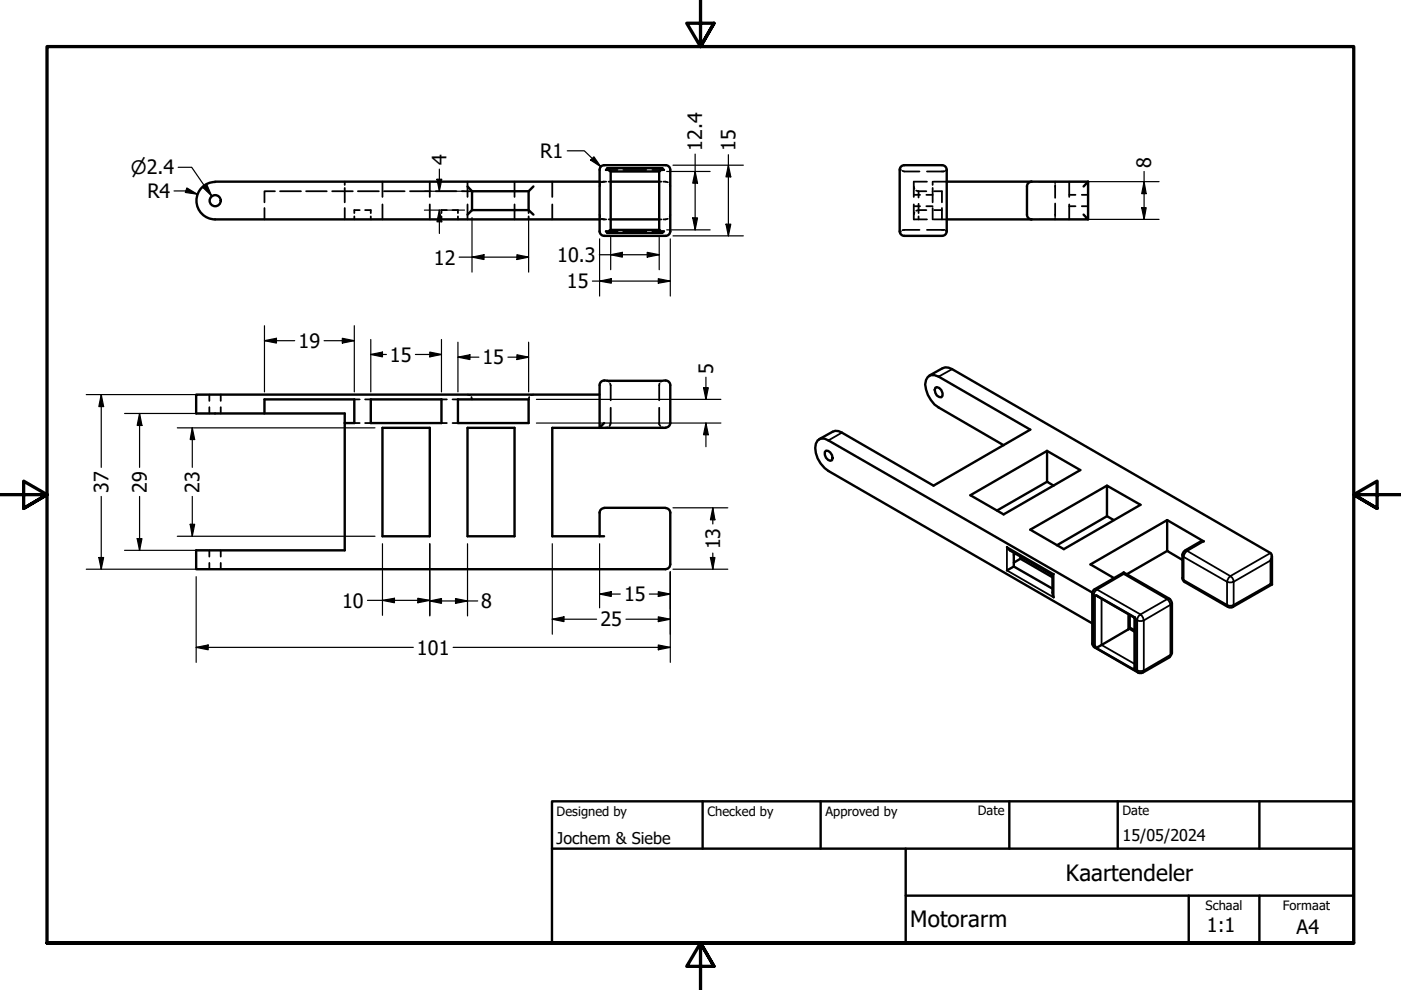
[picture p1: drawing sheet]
<svg xmlns="http://www.w3.org/2000/svg" width="297mm" height="210mm" viewBox="0 0 297 210" stroke-linecap="round" stroke-linejoin="round" font-family="sans-serif">
<!-- layer: Hidden (ANSI) -->
<g fill="none" stroke="#000" stroke-width=".38">
<path d="M73.1 38.5v.7M73.1 39.8v3.1M81.1 38.5v3.3M91.1 38.5v3.3M99.1 38.5v3.3M109.1 38.5v3.3M117.1 38.5v3.3M127.1 38.5h.3M127.3 39l-.2 .5M127.8 38.5h.7M128.1 38.5l-.5 .1M129 38.5h.5"/>
<path d="M129.1 36.2l.4 .2M130.9 36h-2.4l.3 .1M132.1 36h4.9M138.3 36h2.5l-.4 .1M139.8 38.5h.4M140.1 36.2l-.3 .2M140.7 38.5l.9 .1M142 39l.1 .5M190.8 35.7l.2 .3M191.3 36.2l.4 .2h3.2M193.7 39.5l.2 .5M196.5 38.5h-2.8v3.3"/>
<path d="M196.5 36.4h3.3M197.7 38.5v.7M197.7 39.8v3.1M197.9 38.5h2.8M200.3 36.3l-.4 .1M200.7 36l-.2 .2M223.7 38.5v.3M223.7 39.2v2.7M226.7 38.5v3.3M56.1 44.1v2.4M58.3 40.5h-2.2v2.4M59.4 40.5h4.4"/>
<path d="M64.9 40.5h4.4M70.4 40.5h4.4M73.1 44.1v2.4M75.1 45.9v.6M75.9 40.5h4.4M76.3 44.5h-1.2v.7M77.4 44.5h1.2v.7M78.6 45.9v.6M81.1 43.3v3.2M81.4 40.5h4.4M86.9 40.5h4.4M91.1 43.3v3.2"/>
<path d="M92.4 40.5h4.4M93.6 45.9v.6M94.7 44.5h-1.1v.7M95.9 44.5h1.2v.7M97.1 45.9v.6M97.9 40.5h2.2M99.1 43.3v3.2M109.1 43.3v3.2M112.1 44.5v.7M112.1 45.9v.6M117.1 43.3v3.2M127.1 46.5h.3"/>
<path d="M127.1 45.5l.2 .5M127.6 46.4l.5 .1M127.8 46.5h.7M128.8 49l-.3 .1h2.4M129 46.5h.5M129.5 48.7l-.4 .2M132.1 49.1h4.9M139.8 48.7l.3 .2M139.8 46.5h.4M140.4 49l.4 .1h-2.5M141.6 46.4l-.9 .1M142.1 45.5l-.1 .5"/>
<path d="M191 49.1l-.2 .3M193.7 43.3v3.2h2.8M193.7 41.3h1.4M193.7 43.7h1.4M193.9 45.1l-.2 .4M194.2 40.4l.6 .1M194.8 40.5h1.6M194.8 40.5v1.4M194.8 43.2v2M194.8 45.9v.6M194.9 48.7l-3.6 .1M196.4 44.5l-2.2 .2"/>
<path d="M196.4 41.3h1.3M196.4 43.7h1.3M196.5 48.7h3.3M197.7 44.1v2.4M197.9 46.5h2.8M198.1 44.5h1.6M198.1 40.5h1.6v2.4M199.7 44.1v2.4M199.9 48.7h.4M200.5 48.9l.2 .2M223.7 43.2v2.7M223.7 46.2v.3"/>
<path d="M226.7 43.3v3.2M226.7 41.3h1.3M226.7 43.7h1.3M229.4 41.3h1.3M229.4 43.7h1.3M44.4 83.7v1.3M44.4 86.3v1.4M46.8 83.7v1.3M46.8 86.3v1.4M75.1 89.7h1.2M75.1 84.7h1.2M77.4 89.7h1.2"/>
<path d="M77.4 84.7h1.2M93.6 89.7h1.1M93.6 84.7h1.1M95.9 89.7h1.2M95.9 84.7h1.2M99.1 83.7l.5 .1M99.9 84.2l.2 .5M112.2 84.2l-.1 .5M113.1 83.7l-.5 .1M128.8 80.7l.4 .2M128.8 90.6l-.3 .1M129.3 81.3l.2 .4v3.2"/>
<path d="M129.4 89.9l-.2 .4M129.5 86.5l-.1 3.3M139.8 89.9l.2 .4M139.8 86.5v3.3M139.8 81.3v3.6M140.3 90.6l.5 .1M140.4 80.7l-.3 .2M44.4 116.7v1.3M44.4 119.4v1.3M46.8 116.7v1.3M46.8 119.4v1.3"/>
</g>
<g fill="#000">
<circle cx="139.8" cy="36.4" r=".19"/>
<circle cx="139.8" cy="48.7" r=".19"/>
</g>
<!-- layer: Visible (ANSI) -->
<g fill="none" stroke="#000" stroke-width=".51">
<path d="M45.6 38.5h81.5M45.6 38.6a4 4 0 0 0-3.9 3.9 4 4 0 0 0 3.9 4M99.1 39.5l1 1M113.1 39.5l-1 1v4M127.1 36v13.1M128.1 35h13M128.1 35a.98 .98 0 0 0-1 1M128.8 35.7l.7 .7h10.3l.6-.7M129.5 38.5h10.3M129.5 36.4v12.3M139.8 36.4v12.3M140.4 35.7h-11.6l-.3 .3"/>
<path d="M140.4 35.7l.4 .3M141.1 35a.98 .98 0 0 1 1 1M142.1 36v13.1M190.8 36v13.1M190.8 36a.99 .99 0 0 1 .9-1h8a.98 .98 0 0 1 1 1M200.7 38.5h30M200.7 36v13.1M217.7 39.5v6M218.7 38.5a.98 .98 0 0 0-1 1M230.7 38.5l-1 1M230.7 38.5v8M45.6 46.5h81.5"/>
<path d="M100.1 44.5h12l1 1M100.1 44.5l-1 1M112.1 40.5h-12v4M127.1 49a.98 .98 0 0 0 1 1M128.1 50h13M128.5 49.1l.3 .3M129.5 48.7h10.3l.6 .7M129.5 46.5h10.3M129.5 48.7l-.7 .7M140.8 49.1l-.4 .3h-11.6M142.1 49a.98 .98 0 0 1-1 1M190.8 49a.99 .99 0 0 0 .9 1h8a.98 .98 0 0 0 1-1"/>
<path d="M217.7 45.5a.98 .98 0 0 0 1 1M229.7 45.5l1 1h-30M197 79.7l3.4-1.8h.7l.8 .4 67.5 39 .2 .3v.6l-.2 .6M56.1 87.7v-3h19v5h-2M78.6 84.7h15v5h-15zM81.1 90.7h10v23h-10zM97.1 84.7h15v5h-15zM99.1 90.7h10v23h-10zM127.1 83.7h-85.5v4h31.5v29h-31.5v4h99.5l.5-.1 .4-.4 .1-.5v-11M128.1 80.7h13M128.1 80.7a.98 .98 0 0 0-1 1v9l1-1M141.1 90.7h-24v23h11"/>
<path d="M141.1 80.7a.99 .99 0 0 1 1 1v8a.98 .98 0 0 1-1 .9M173.7 93.1l2.8-1.6 .6-.2 .7 .1 20.1 11.6 20.5-11.9-19.4-11.2a1.76 1.76 0 0 0-2-.2 1.76 1.76 0 0 0-.8 1.8 6.4 6.4 0 0 0 2.8 4.9l13.8 8M175.1 95.5a1.48 1.48 0 0 1 1.3 2.1 1.29 1.29 0 0 1-1.5-1.7zM198.3 82.2a1.29 1.29 0 0 1 1.5 1.7l-.2 .3a1.42 1.42 0 0 1-1.3-2zM222 95.6v6.5l1.4 .9M127.1 108.7v5M128.1 107.7h13M128.1 107.7a.98 .98 0 0 0-1 1M141.1 107.7a.98 .98 0 0 1 1 1M205.7 105l16.3-9.4 7 4.1-16.2 9.4zM213.5 116l.7 .7 8.9 5.2v3.7l.3 1.1M214.9 117.2v2.9"/>
<path d="M215.3 117.4l-.4 .2M216.3 118v.5l-1.4 .8M216.3 118.5l6.8 3.9M222 102.1l-10.6 6.1M234.7 103l-16.3 9.3 7.2 4.1 16.2-9.4-7.1-4v6.4l1.5 .9M234.7 109.4l-10.6 6.2M247.5 110.3l7.7 4.5-.5-.1-3.5 2M247.5 110.3v6.5l3.2 1.9M247.5 110.3l-16.3 9.4 5 2.9M247.5 116.8l-8.6 5M250.7 117.6v5l.3 .7 9.3 5.4M251.2 116.8l-.4 .4-.1 .5"/>
<path d="M269.7 117.9v6M214.9 120.1l-1.4 .8M214.9 120.1l8.2 4.7M223.4 121.7l-.3 .2M231.6 136.4l.1 .5 .4 .4M231.6 125.6l-56-32.2a1.68 1.68 0 0 0-1.9-.3 1.68 1.68 0 0 0-.9 1.9 6.1 6.1 0 0 0 2.8 4.9l56 32.3M231.6 125.8v10.6M232.1 124.9l-.4 .4-.1 .5M232.1 137.3l9.2 5.3 .5 .1 .5-.1M232.2 126.3l.2-.1 8.2 4.7M232.2 136.9l.2 .5M232.4 137.4l8.2 4.7 .3-.1"/>
<path d="M232.4 126.2l8.1 4.8 .1 11.1M238.3 121.4v.3M238.3 121.4l-6.2 3.5M238.3 121.4l9.7 5.6M239.5 130.4v2.7l-.1 .2-7 4.1M239.5 133.1l1 .5M240.6 130.9l.3 .5M240.6 130.9l-.1 .1M247.9 127l.4 .3 .1 .5M248 139.4l-5.7 3.2M248.4 138.4l-.1 .5-.4 .4M248.5 127.9v10.6"/>
<path d="M269.4 123.8l.3 .1M269.7 123.9l-8.3 4.8-.5 .1-.5-.1"/>
<circle cx="45.6" cy="42.5" r="1.17"/>
</g>
<!-- layer: Visible Narrow (ANSI) -->
<g fill="none" stroke="#000" stroke-width=".38">
<path d="M201.9 78.3l-2.9 1.6M178.5 91.7l-2.9 1.7M213.5 116l9.9 5.7v5l-9.9-5.8zM251 118.1l9.2 5.3v4.8l-9.2-5.2zM251.2 116.7l.5 .1-.4 .3-.3 1-.3-.5M255.2 114.8l-3.5 2 9.2 5.3 8.5-4.8M231.6 136.4l.5 .9M231.9 126.2l.3 .1v10.6l-.3-.1zM232.1 124.9l.5 .1-.4 .3-.3 .9-.3-.4M232.6 125l5.7-3.3 9.2 5.3-5.7 3.3zM233.6 127v9.8l6.9 4M239.2 130.2v3.2"/>
<path d="M239.4 133.3l1.1 .7M241.1 131.5l-.2-.1v10.6l.2 .1M241.1 131.5v10.6M241.4 130.6l.4-.3 .6 .7 .1 .5-.4 .2-1-.2zM242.5 131.5l5.7-3.3v10.6l-5.7 3.3zM248 127h-.5l.3 .4 .4 .8 .3-.3M248.5 138.5l-.5 .9M250.7 122.5l.5 .9M260.2 128.2l.1 .5M260.2 128.2l.4 .2 1-.2v.4l-.2 .1M260.5 122.5l.4-.4 .3 .4 .4 .9-.5 .1-.9-.1zM261.6 123.4l7.8-4.6v5l-7.8 4.4z"/>
<path d="M241.1 142.1l.2 .5M241.1 142.1l.5 .2 .9-.2-.2 .5"/>
</g>
<!-- layer: Border (ANSI) -->
<path d="M148.5 -.1v10l-2.9-5h5.8l-2.9 5 2.9-5M0 104.9h10l-5-2.9v5.8l5-2.9-5 2.9M297 104.9h-10l5-2.9v5.8l-5-2.9 5 2.9M10 199.9v-190h277v190h-277h277M151.4 204.9l-2.9-5 2.9 5h-5.8l2.9-5v10" fill="none" stroke="#000" stroke-width=".7"/>
<!-- layer: Title (ISO) -->
<path d="M117 169.9h170v30h-170zM117 179.9h170M149 169.9v10M174 169.9v10M192 179.9v20M214 169.9v10M237 169.9v10M267 169.9v10M192 189.9h95M252 189.9v10M267 189.9v10" fill="none" stroke="#000" stroke-width=".51"/>
<!-- layer: Dimension (ANSI) -->
<g fill="none" stroke="#000" stroke-width=".25">
<path d="M37.8 35.5h2.8l4.3 6.1M39.6 39.8l2.2 1.4-2.5-.4zM43.1 39.8l.8-.6 1 2.4zM92.6 38h1.1l-.5 2.5zM93.2 35.8v4.7M120.3 32h3.6l3.5 3.3M125.9 33.2l1.5 2.1-2.2-1.4zM141.4 36.4h9.2M142.7 35h14.9M147.4 36.4l.5 2.4h-1zM147.4 32.7v16M154.4 35l.5 2.5h-1z"/>
<path d="M154.4 32.8v17.2M220.3 38.5h25.4M242.6 38.5l.4 2.6h-.9zM242.6 36.4v10.1M36.9 40.5h3l-.4-.1 2.3 .8M90 44.5h8.5M90 40.5h8.5M93.2 44.5l.5 2.5h-1.1zM93.2 44.5v5M97.3 54.5h14.8M100.1 54.5l2.5-.5v1zM100.1 46.1v11.6"/>
<path d="M109.6 54l2.5 .5-2.5 .5zM112.1 46.1v11.6M125.6 59.6h16.5M127.1 54h12.7M127.1 59.6l2.5-.5v.9zM127.1 50.6v12.2M129.5 54l2.5-.5v1zM129.5 50.3v6.9M137.2 53.5l2.6 .5-2.6 .5zM139.6 59.1l2.5 .5-2.5 .4zM139.8 50.3v6.9M141.4 48.7h9.2"/>
<path d="M142.1 50.6v12.2M142.7 50h14.9M146.9 46.2h1l-.5 2.5zM153.9 47.5h1l-.5 2.5zM220.3 46.5h25.4M242.1 44h.9l-.4 2.5zM56.1 72.2l2.5-.5v1zM56.1 72.2h6.4M56.1 69.1v14M68.7 72.2h6.4M72.6 71.7l2.5 .5-2.5 .5zM75.1 69.1v14"/>
<path d="M78.6 75.2l2.5-.6v1.1zM78.6 75.2h3.3M78.6 72v11.1M88.1 75.2h5.5M91.1 74.6l2.5 .6-2.5 .5zM93.6 72v11.1M97.1 75.7l2.5-.5v1zM97.1 75.7h4.4M97.1 72.6v10.5M107.7 75.7h4.4M109.6 75.2l2.5 .5-2.5 .5zM112.1 72.6v10.5"/>
<path d="M149.7 80v4.7M18.3 83.7h25.7M21.5 83.7l.5 2.5h-1zM21.5 83.7v15.4M26.4 87.7h17.6M29.6 87.7l.5 2.5h-1zM29.6 87.7v11.4M37.6 90.7h41.9M40.8 90.7l.5 2.5h-1zM40.8 90.7v8.4M113.7 89.7h39.1M113.7 84.7h39.1"/>
<path d="M149.2 82.2h1l-.5 2.5zM149.7 89.7l.5 2.5h-1zM149.7 89.7v5M21 118.2h1l-.5 2.5zM21.5 105.3v15.4M26.4 116.7h17.6M29.1 114.2h1l-.5 2.5zM29.6 105.3v11.4M37.6 113.7h41.9M40.3 111.2h1l-.5 2.5zM40.8 105.3v8.4M81.1 115.3v15.2"/>
<path d="M91.1 115.3v15.3M99.1 115.3v15.3M117.1 115.3v19.2M127.1 115.3v13.6M142.7 107.7h11.6M150.6 118.2h1l-.5 2.5zM151.1 107.7l.5 2.5h-1zM151.1 107.7v3.4M151.1 117.3v3.4M18.3 120.7h25.7M41.6 137.3l2.5-.5v1zM41.6 137.3h46"/>
<path d="M41.6 122.3v18.1M77.9 127.3h13.2M81.1 127.3l2.5-.5v1zM88.6 126.8l2.5 .5-2.5 .5zM91.1 127.4l2.5-.5v1zM91.1 127.4h10.2M96.1 137.3h46M96.6 126.9l2.5 .5-2.5 .5zM117.1 131.3l2.5-.5v1zM117.1 131.3h9.4M127.1 126l2.5-.6v1.1zM127.1 126h4.4"/>
<path d="M132.7 131.3h9.4M137.7 126h4.4M139.6 136.8l2.5 .5-2.5 .5zM139.6 130.8l2.5 .5-2.5 .5zM139.6 125.4l2.5 .6-2.5 .5zM142.1 121.3v19.1M142.7 120.7h11.6"/>
</g>
<g fill="#000">
<path d="M43.1 39.8l.8-.6 1 2.4zM92.6 38h1.1l-.5 2.5zM125.9 33.2l1.5 2.1-2.2-1.4zM147.4 36.4l.5 2.4h-1zM154.4 35l.5 2.5h-1zM39.6 39.8l2.2 1.4-2.5-.4zM93.2 44.5l.5 2.5h-1.1zM100.1 54.5l2.5-.5v1zM109.6 54l2.5 .5-2.5 .5zM127.1 59.6l2.5-.5v.9zM129.5 54l2.5-.5v1zM137.2 53.5l2.6 .5-2.6 .5z"/>
<path d="M146.9 46.2h1l-.5 2.5zM153.9 47.5h1l-.5 2.5zM242.1 44h.9l-.4 2.5zM242.6 38.5l.4 2.6h-.9zM56.1 72.2l2.5-.5v1zM72.6 71.7l2.5 .5-2.5 .5zM78.6 75.2l2.5-.6v1.1zM91.1 74.6l2.5 .6-2.5 .5zM97.1 75.7l2.5-.5v1zM109.6 75.2l2.5 .5-2.5 .5zM139.6 59.1l2.5 .5-2.5 .4zM21.5 83.7l.5 2.5h-1z"/>
<path d="M29.6 87.7l.5 2.5h-1zM40.8 90.7l.5 2.5h-1zM149.2 82.2h1l-.5 2.5zM149.7 89.7l.5 2.5h-1zM21 118.2h1l-.5 2.5zM29.1 114.2h1l-.5 2.5zM40.3 111.2h1l-.5 2.5zM150.6 118.2h1l-.5 2.5zM151.1 107.7l.5 2.5h-1zM41.6 137.3l2.5-.5v1zM81.1 127.3l2.5-.5v1zM88.6 126.8l2.5 .5-2.5 .5z"/>
<path d="M91.1 127.4l2.5-.5v1zM96.6 126.9l2.5 .5-2.5 .5zM117.1 131.3l2.5-.5v1zM127.1 126l2.5-.6v1.1zM139.6 136.8l2.5 .5-2.5 .5zM139.6 130.8l2.5 .5-2.5 .5zM139.6 125.4l2.5 .6-2.5 .5z"/>
</g>
<g font-size="4.8">
<text x="226" y="186.7">Kaartendeler</text>
<text x="193" y="196.6">Motorarm</text>
</g>
<g font-size="4.2">
<text x="94.7" y="35.1" transform="rotate(-90 94.7 35.1)">4</text>
<text x="114.6" y="33.5">R1</text>
<text x="148.9" y="31.9" transform="rotate(-90 148.9 31.9)">12.4</text>
<text x="156" y="32" transform="rotate(-90 156 32)">15</text>
<text x="244.1" y="35.5" transform="rotate(-90 244.1 35.5)">8</text>
<text x="31.2" y="42">R4</text>
<text x="92" y="56.1">12</text>
<text x="118.1" y="55.5">10.3</text>
<text x="120.2" y="61.1">15</text>
<text x="63.3" y="73.8">19</text>
<text x="82.7" y="76.7">15</text>
<text x="102.3" y="77.3">15</text>
<text x="151.2" y="79.2" transform="rotate(-90 151.2 79.2)">5</text>
<text x="23" y="104.5" transform="rotate(-90 23 104.5)">37</text>
<text x="31.1" y="104.5" transform="rotate(-90 31.1 104.5)">29</text>
<text x="42.3" y="104.5" transform="rotate(-90 42.3 104.5)">23</text>
<text x="152.7" y="116.5" transform="rotate(-90 152.7 116.5)">13</text>
<text x="72.5" y="128.8">10</text>
<text x="102" y="128.9">8</text>
<text x="132.3" y="127.4">15</text>
<text x="127.3" y="132.8">25</text>
<text x="88.4" y="138.8">101</text>
<text x="255.9" y="197.6">1:1</text>
<text x="274.9" y="198">A4</text>
</g>
<text font-size="3.9" x="27.7" y="36.9">⌀2.4</text>
<g font-size="3.4">
<text x="118" y="178.9">Jochem &amp; Siebe</text>
<text x="238" y="178.3">15/05/2024</text>
</g>
<g font-size="2.7">
<text x="118" y="173">Designed by</text>
<text x="150" y="173">Checked by</text>
<text x="175" y="173">Approved by</text>
<text x="207.3" y="172.9">Date</text>
<text x="238" y="172.9">Date</text>
<text x="255.6" y="193">Schaal</text>
<text x="272" y="192.9">Formaat</text>
</g>
</svg>
